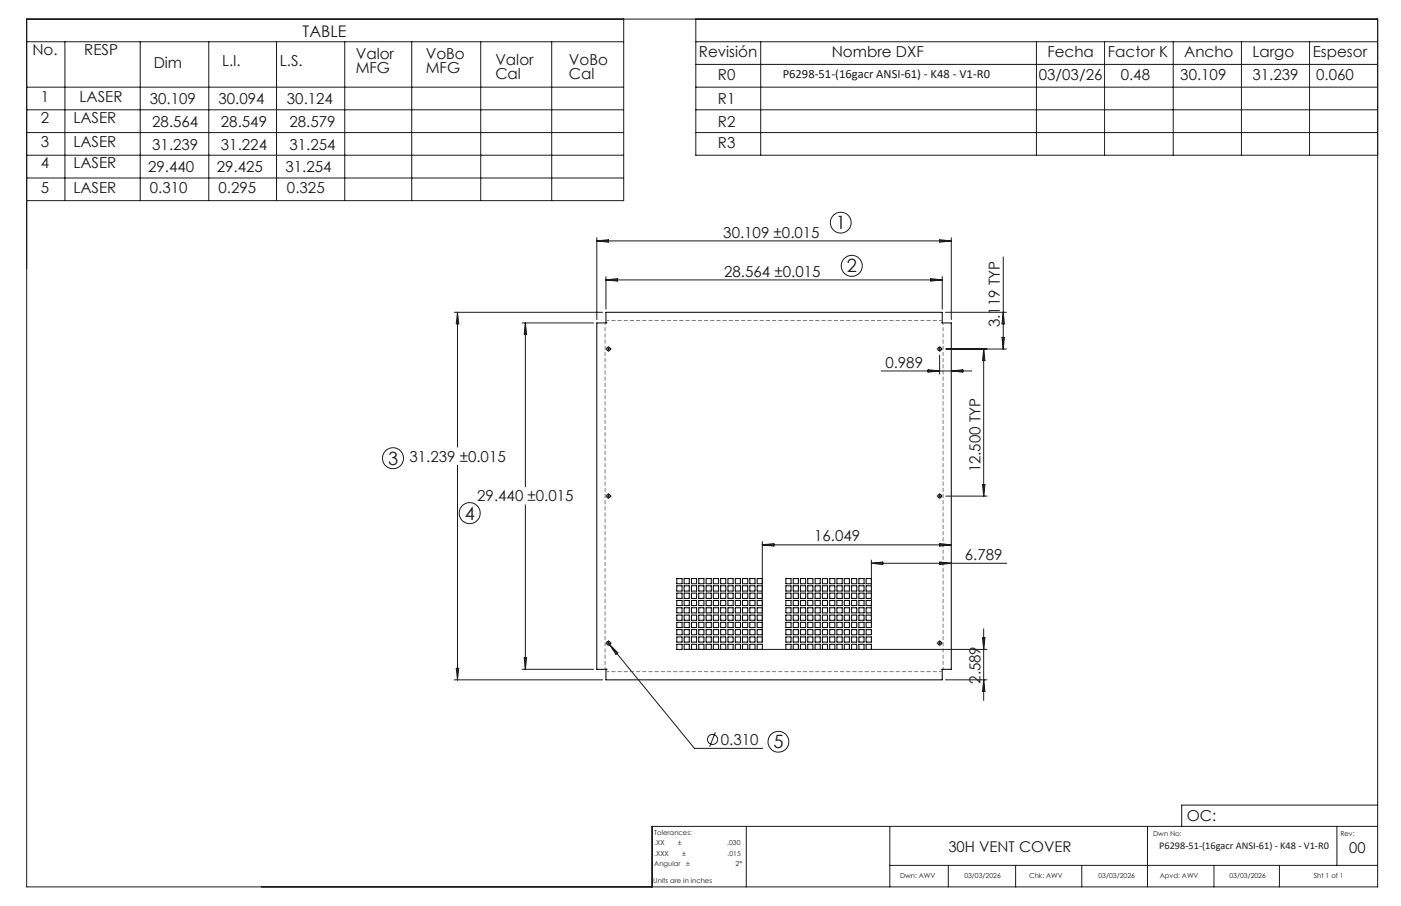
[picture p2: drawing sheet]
<svg xmlns="http://www.w3.org/2000/svg" width="432mm" height="279mm" viewBox="0 0 432 279" stroke-linecap="round" stroke-linejoin="round" font-family="sans-serif">
<g fill="none" stroke="#000" stroke-width=".31">
<path d="M186.8 99.6h.1M186.8 99.6v-3.3h103.6v3.3h2.8v106.8h-2.8M186.8 99.6h-2.9v106.8h2.9M208.6 178.4h1.6v1.6h-1.6zM210.9 178.4h1.5v1.6h-1.5zM213.1 178.4h1.6v1.6h-1.6zM215.4 178.4h1.6v1.6h-1.6zM217.6 178.4h1.6v1.6h-1.6zM219.9 178.4h1.6v1.6h-1.6zM222.1 178.4h1.6v1.6h-1.6zM224.4 178.4h1.6v1.6h-1.6zM226.6 178.4h1.6v1.6h-1.6z"/>
<path d="M228.8 178.4h1.7v1.6h-1.7zM231.1 178.4h1.6v1.6h-1.6zM233.4 178.4h1.5v1.6h-1.5zM242.2 178.4h1.6v1.6h-1.6zM244.5 178.4h1.6v1.6h-1.6zM246.7 178.4h1.6v1.6h-1.6zM249 178.4h1.5v1.6h-1.5zM251.2 178.4h1.6v1.6h-1.6zM253.5 178.4h1.6v1.6h-1.6zM255.7 178.4h1.6v1.6h-1.6zM258 178.4h1.6v1.6h-1.6zM260.2 178.4h1.6v1.6h-1.6z"/>
<path d="M262.5 178.4h1.6v1.6h-1.6zM264.7 178.4h1.6v1.6h-1.6zM266.9 178.4h1.7v1.6h-1.7zM208.6 180.7h1.6v1.6h-1.6zM208.6 182.9h1.6v1.6h-1.6zM208.6 185.2h1.6v1.6h-1.6zM208.6 187.4h1.6v1.6h-1.6zM208.6 189.7h1.6v1.6h-1.6zM208.6 191.9h1.6v1.6h-1.6zM208.6 194.2h1.6v1.6h-1.6zM208.6 196.4h1.6v1.6h-1.6zM208.6 198.7h1.6v1.6h-1.6z"/>
<path d="M210.9 198.7h1.5v1.6h-1.5zM210.9 191.9h1.5v1.6h-1.5zM210.9 196.4h1.5v1.6h-1.5zM210.9 194.2h1.5v1.6h-1.5zM210.9 189.7h1.5v1.6h-1.5zM210.9 182.9h1.5v1.6h-1.5zM210.9 180.7h1.5v1.6h-1.5zM210.9 187.4h1.5v1.6h-1.5zM210.9 185.2h1.5v1.6h-1.5zM213.1 198.7h1.6v1.6h-1.6zM213.1 191.9h1.6v1.6h-1.6zM213.1 196.4h1.6v1.6h-1.6z"/>
<path d="M213.1 194.2h1.6v1.6h-1.6zM213.1 189.7h1.6v1.6h-1.6zM213.1 182.9h1.6v1.6h-1.6zM213.1 180.7h1.6v1.6h-1.6zM213.1 187.4h1.6v1.6h-1.6zM213.1 185.2h1.6v1.6h-1.6zM215.4 198.7h1.6v1.6h-1.6zM215.4 191.9h1.6v1.6h-1.6zM215.4 196.4h1.6v1.6h-1.6zM215.4 194.2h1.6v1.6h-1.6zM215.4 189.7h1.6v1.6h-1.6zM215.4 182.9h1.6v1.6h-1.6z"/>
<path d="M215.4 180.7h1.6v1.6h-1.6zM215.4 187.4h1.6v1.6h-1.6zM215.4 185.2h1.6v1.6h-1.6zM217.6 198.7h1.6v1.6h-1.6zM217.6 191.9h1.6v1.6h-1.6zM217.6 196.4h1.6v1.6h-1.6zM217.6 194.2h1.6v1.6h-1.6zM217.6 189.7h1.6v1.6h-1.6zM217.6 182.9h1.6v1.6h-1.6zM217.6 180.7h1.6v1.6h-1.6zM217.6 187.4h1.6v1.6h-1.6zM217.6 185.2h1.6v1.6h-1.6z"/>
<path d="M219.9 198.7h1.6v1.6h-1.6zM219.9 191.9h1.6v1.6h-1.6zM219.9 196.4h1.6v1.6h-1.6zM219.9 194.2h1.6v1.6h-1.6zM219.9 189.7h1.6v1.6h-1.6zM219.9 182.9h1.6v1.6h-1.6zM219.9 180.7h1.6v1.6h-1.6zM219.9 187.4h1.6v1.6h-1.6zM219.9 185.2h1.6v1.6h-1.6zM222.1 198.7h1.6v1.6h-1.6zM222.1 191.9h1.6v1.6h-1.6zM222.1 196.4h1.6v1.6h-1.6z"/>
<path d="M222.1 194.2h1.6v1.6h-1.6zM222.1 189.7h1.6v1.6h-1.6zM222.1 182.9h1.6v1.6h-1.6zM222.1 180.7h1.6v1.6h-1.6zM222.1 187.4h1.6v1.6h-1.6zM222.1 185.2h1.6v1.6h-1.6zM224.4 198.7h1.6v1.6h-1.6zM224.4 191.9h1.6v1.6h-1.6zM224.4 196.4h1.6v1.6h-1.6zM224.4 194.2h1.6v1.6h-1.6zM224.4 189.7h1.6v1.6h-1.6zM224.4 182.9h1.6v1.6h-1.6z"/>
<path d="M224.4 180.7h1.6v1.6h-1.6zM224.4 187.4h1.6v1.6h-1.6zM224.4 185.2h1.6v1.6h-1.6zM226.6 198.7h1.6v1.6h-1.6zM226.6 191.9h1.6v1.6h-1.6zM226.6 196.4h1.6v1.6h-1.6zM226.6 194.2h1.6v1.6h-1.6zM226.6 189.7h1.6v1.6h-1.6zM226.6 182.9h1.6v1.6h-1.6zM226.6 180.7h1.6v1.6h-1.6zM226.6 187.4h1.6v1.6h-1.6zM226.6 185.2h1.6v1.6h-1.6z"/>
<path d="M228.8 198.7h1.7v1.6h-1.7zM228.8 191.9h1.7v1.6h-1.7zM228.8 196.4h1.7v1.6h-1.7zM228.8 194.2h1.7v1.6h-1.7zM228.8 189.7h1.7v1.6h-1.7zM228.8 182.9h1.7v1.6h-1.7zM228.8 180.7h1.7v1.6h-1.7zM228.8 187.4h1.7v1.6h-1.7zM228.8 185.2h1.7v1.6h-1.7zM231.1 198.7h1.6v1.6h-1.6zM231.1 191.9h1.6v1.6h-1.6zM231.1 196.4h1.6v1.6h-1.6z"/>
<path d="M231.1 194.2h1.6v1.6h-1.6zM231.1 189.7h1.6v1.6h-1.6zM231.1 182.9h1.6v1.6h-1.6zM231.1 180.7h1.6v1.6h-1.6zM231.1 187.4h1.6v1.6h-1.6zM231.1 185.2h1.6v1.6h-1.6zM233.4 198.7h1.5v1.6h-1.5zM233.4 191.9h1.5v1.6h-1.5zM233.4 196.4h1.5v1.6h-1.5zM233.4 194.2h1.5v1.6h-1.5zM233.4 189.7h1.5v1.6h-1.5zM233.4 182.9h1.5v1.6h-1.5z"/>
<path d="M233.4 180.7h1.5v1.6h-1.5zM233.4 187.4h1.5v1.6h-1.5zM233.4 185.2h1.5v1.6h-1.5zM242.2 198.7h1.6v1.6h-1.6zM242.2 191.9h1.6v1.6h-1.6zM242.2 196.4h1.6v1.6h-1.6zM242.2 180.7h1.6v1.6h-1.6zM242.2 182.9h1.6v1.6h-1.6zM242.2 185.2h1.6v1.6h-1.6zM242.2 187.4h1.6v1.6h-1.6zM242.2 189.7h1.6v1.6h-1.6zM242.2 194.2h1.6v1.6h-1.6z"/>
<path d="M244.5 198.7h1.6v1.6h-1.6zM244.5 191.9h1.6v1.6h-1.6zM244.5 196.4h1.6v1.6h-1.6zM244.5 194.2h1.6v1.6h-1.6zM244.5 189.7h1.6v1.6h-1.6zM244.5 182.9h1.6v1.6h-1.6zM244.5 180.7h1.6v1.6h-1.6zM244.5 187.4h1.6v1.6h-1.6zM244.5 185.2h1.6v1.6h-1.6zM246.7 198.7h1.6v1.6h-1.6zM246.7 191.9h1.6v1.6h-1.6zM246.7 196.4h1.6v1.6h-1.6z"/>
<path d="M246.7 194.2h1.6v1.6h-1.6zM246.7 189.7h1.6v1.6h-1.6zM246.7 182.9h1.6v1.6h-1.6zM246.7 180.7h1.6v1.6h-1.6zM246.7 187.4h1.6v1.6h-1.6zM246.7 185.2h1.6v1.6h-1.6zM249 198.7h1.5v1.6h-1.5zM249 191.9h1.5v1.6h-1.5zM249 196.4h1.5v1.6h-1.5zM249 194.2h1.5v1.6h-1.5zM249 189.7h1.5v1.6h-1.5zM249 182.9h1.5v1.6h-1.5z"/>
<path d="M249 180.7h1.5v1.6h-1.5zM249 187.4h1.5v1.6h-1.5zM249 185.2h1.5v1.6h-1.5zM251.2 198.7h1.6v1.6h-1.6zM251.2 191.9h1.6v1.6h-1.6zM251.2 196.4h1.6v1.6h-1.6zM251.2 194.2h1.6v1.6h-1.6zM251.2 189.7h1.6v1.6h-1.6zM251.2 182.9h1.6v1.6h-1.6zM251.2 180.7h1.6v1.6h-1.6zM251.2 187.4h1.6v1.6h-1.6zM251.2 185.2h1.6v1.6h-1.6z"/>
<path d="M253.5 198.7h1.6v1.6h-1.6zM253.5 191.9h1.6v1.6h-1.6zM253.5 196.4h1.6v1.6h-1.6zM253.5 194.2h1.6v1.6h-1.6zM253.5 189.7h1.6v1.6h-1.6zM253.5 182.9h1.6v1.6h-1.6zM253.5 180.7h1.6v1.6h-1.6zM253.5 187.4h1.6v1.6h-1.6zM253.5 185.2h1.6v1.6h-1.6zM255.7 198.7h1.6v1.6h-1.6zM255.7 191.9h1.6v1.6h-1.6zM255.7 196.4h1.6v1.6h-1.6z"/>
<path d="M255.7 194.2h1.6v1.6h-1.6zM255.7 189.7h1.6v1.6h-1.6zM255.7 182.9h1.6v1.6h-1.6zM255.7 180.7h1.6v1.6h-1.6zM255.7 187.4h1.6v1.6h-1.6zM255.7 185.2h1.6v1.6h-1.6zM258 198.7h1.6v1.6h-1.6zM258 191.9h1.6v1.6h-1.6zM258 196.4h1.6v1.6h-1.6zM258 194.2h1.6v1.6h-1.6zM258 189.7h1.6v1.6h-1.6zM258 182.9h1.6v1.6h-1.6z"/>
<path d="M258 180.7h1.6v1.6h-1.6zM258 187.4h1.6v1.6h-1.6zM258 185.2h1.6v1.6h-1.6zM260.2 198.7h1.6v1.6h-1.6zM260.2 191.9h1.6v1.6h-1.6zM260.2 196.4h1.6v1.6h-1.6zM260.2 194.2h1.6v1.6h-1.6zM260.2 189.7h1.6v1.6h-1.6zM260.2 182.9h1.6v1.6h-1.6zM260.2 180.7h1.6v1.6h-1.6zM260.2 187.4h1.6v1.6h-1.6zM260.2 185.2h1.6v1.6h-1.6z"/>
<path d="M262.5 198.7h1.6v1.6h-1.6zM262.5 191.9h1.6v1.6h-1.6zM262.5 196.4h1.6v1.6h-1.6zM262.5 194.2h1.6v1.6h-1.6zM262.5 189.7h1.6v1.6h-1.6zM262.5 182.9h1.6v1.6h-1.6zM262.5 180.7h1.6v1.6h-1.6zM262.5 187.4h1.6v1.6h-1.6zM262.5 185.2h1.6v1.6h-1.6zM264.7 198.7h1.6v1.6h-1.6zM264.7 191.9h1.6v1.6h-1.6zM264.7 196.4h1.6v1.6h-1.6z"/>
<path d="M264.7 194.2h1.6v1.6h-1.6zM264.7 189.7h1.6v1.6h-1.6zM264.7 182.9h1.6v1.6h-1.6zM264.7 180.7h1.6v1.6h-1.6zM264.7 187.4h1.6v1.6h-1.6zM264.7 185.2h1.6v1.6h-1.6zM266.9 198.7h1.7v1.6h-1.7zM266.9 191.9h1.7v1.6h-1.7zM266.9 196.4h1.7v1.6h-1.7zM266.9 194.2h1.7v1.6h-1.7zM266.9 189.7h1.7v1.6h-1.7zM266.9 182.9h1.7v1.6h-1.7z"/>
<path d="M266.9 180.7h1.7v1.6h-1.7zM266.9 187.4h1.7v1.6h-1.7zM266.9 185.2h1.7v1.6h-1.7zM186.8 206.4h.1M186.8 206.4v3.3h103.6v-3.3M290.4 206.4h.1"/>
<circle cx="187.5" cy="107.6" r=".57"/>
<circle cx="289.6" cy="107.6" r=".56"/>
<circle cx="187.5" cy="153" r=".57"/>
<circle cx="289.6" cy="153" r=".56"/>
<circle cx="187.5" cy="198.3" r=".57"/>
<circle cx="289.6" cy="198.3" r=".56"/>
</g>
<g fill="none" stroke="#191924" stroke-width=".31">
<path d="M8.2 5.9h416.4v267.6h-416.4zM8.2 12.9h184M20 12.9v49M43.2 12.9v49M64.3 12.9v49M85.2 12.9v49M106.3 12.9v49M126.9 12.9v49M148.2 12.9v49M170 12.9v49M192.2 5.9v56h-184M214.5 12.9h210.1"/>
<path d="M214.5 5.9v42h210.1M214.5 19.9h210.1M234.5 12.9v35M319.4 12.9v35M340.4 12.9v35M361.6 12.9v35M382.6 12.9v35M403.6 12.9v35M8.2 26.9h184M8.2 33.9h184M214.5 26.9h210.1M214.5 33.9h210.1"/>
<path d="M8.2 40.9h184M8.2 47.9h184M8.2 54.9h184M214.5 40.9h210.1M183.9 73.3v25.3M183.9 74.3h109.3M183.9 74.3l3.6-.4v.8zM289.6 73.9l3.6 .4-3.6 .4zM293.2 73.3v25.3M309.2 79.2v28.4M140 96.3h45.7M141 96.3v41.6"/>
<path d="M141 96.3l.4 3.6h-.8zM160.9 99.6h22.1M161.9 99.6v50.5M161.9 99.6l.4 3.5h-.7zM186.8 85.3v10M186.8 86.3h103.6M186.8 86.3l3.5-.4v.8zM286.8 85.9l3.6 .4-3.6 .4zM290.4 85.3v10M291.4 96.3h18.8M309.2 96.3l.4 3.6h-.8zM187.2 107.6h.7"/>
<path d="M187.5 107.3v.7M271.6 114.4h27.9M286 114l3.6 .4-3.6 .4zM289.2 107.6h.7M289.6 107.3v.7M289.6 109.5v5.9M291.5 107.6h18.7M293.2 114.4l3.6-.4v.8zM303.2 107.6v45.4M303.2 107.6l.4 3.6h-.8zM308.8 104.1h.8l-.4 3.5zM141 143.4v66.3"/>
<path d="M161.9 155.7v50.7M187.2 153h.7M187.5 152.6v.8M289.2 153h.7M289.6 152.6v.8M291.5 153h12.7M302.8 149.4h.8l-.4 3.6zM234.9 167v30.7M234.9 168h58.3M234.9 168l3.6-.4v.8zM268.6 172.7v20.5M268.6 173.7h41.7"/>
<path d="M268.6 173.7l3.5-.4v.8zM289.6 173.3l3.6 .4-3.6 .4zM289.6 167.6l3.6 .4-3.6 .4zM187.2 197.9l.7 .9M187.2 198.3h.7M187.5 198v.7M187.9 198.8l26.1 32h21.1M187.9 198.8l2.5 2.5-.6 .5zM289.2 198.3h.7M289.6 198v.7M302.8 196.7h.8l-.4 3.6zM303.2 193.9v22.1"/>
<path d="M140 209.7h45.7M140.6 206.1h.8l-.4 3.6zM160.9 206.4h22.1M161.6 202.8h.7l-.4 3.6zM211.2 200.3h93M291.4 209.7h12.8M303.2 209.7l.4 3.5h-.8zM220.5 225.8l-1.8 4.5M230 254.8v18.7M274.2 254.8v18.7M353.7 254.8v18.7M412 254.8v12.1"/>
<path d="M424.6 254.8h-223.6v18.7M424.6 248.3h-60.4v6.5M274.2 266.9h150.4M292.3 266.9v6.6M313 266.9v6.6M333.4 266.9v6.6M374.2 266.9v6.6M394.3 266.9v6.6"/>
<circle cx="259.1" cy="68.7" r="3.2"/>
<circle cx="262.5" cy="82" r="3.2"/>
<circle cx="121.1" cy="141.3" r="3.2"/>
<circle cx="144.8" cy="158.2" r="3.2"/>
<circle cx="219.6" cy="228" r="1.55"/>
<circle cx="239.9" cy="228.8" r="3.2"/>
</g>
<g fill="none" stroke="#191924" stroke-width=".31" stroke-dasharray="15.2 1.3 1.3 1.3" stroke-linecap="butt">
<path d="M186.8 107.6h-.2M187.5 106.9v-.2M187.5 108.3v.2M188.3 107.6h.2M288.9 107.6h-.2M289.6 106.9v-.2M289.6 108.3v.2M290.3 107.6h.2M186.8 153h-.2M187.5 152.3v-.2M187.5 153.7v.2M188.3 153h.2"/>
<path d="M288.9 153h-.2M289.6 152.3v-.2M289.6 153.7v.2M290.3 153h.2M186.8 198.3h-.2M187.5 197.6v-.2M187.5 199v.2M188.3 198.3h.2M288.9 198.3h-.2M289.6 197.6v-.2M289.6 199v.2M290.3 198.3h.2"/>
</g>
<path d="M186.5 99.6v106.8M290.7 206.4v-106.8" fill="none" stroke="#808080" stroke-width=".31" stroke-dasharray="1.3 .6" stroke-dashoffset=".6" stroke-linecap="butt"/>
<path d="M290.4 98.8h-103.6M186.8 207.1h103.6" fill="none" stroke="#808080" stroke-width=".31" stroke-dasharray="1.3 .6" stroke-dashoffset=".2" stroke-linecap="butt"/>
<g font-size="5.6" fill="#191924">
<text x="257.6" y="70.7">1</text>
<text x="261" y="84">2</text>
<text x="119.6" y="143.3">3</text>
<text x="143.3" y="160.3">4</text>
<text x="238.4" y="230.8">5</text>
</g>
<text font-size="4.9" fill="#191924" x="93.3" y="11.4">TABLE</text>
<g font-size="4.7" fill="#191924">
<text x="10" y="17">No.</text>
<text x="26" y="17">RESP</text>
<text x="215.4" y="17.6">Revisión</text>
<text x="256.3" y="17.6">Nombre DXF</text>
<text x="322.8" y="17.5">Fecha</text>
<text x="341.5" y="17.5">Factor K</text>
<text x="365" y="17.5">Ancho</text>
<text x="386" y="17.5">Largo</text>
<text x="404.6" y="17.5">Espesor</text>
<text x="47.4" y="20.9">Dim</text>
<text x="68.4" y="20.4">L.I.</text>
<text x="86.3" y="20.4">L.S.</text>
<text x="109.6" y="18.1">Valor</text>
<text x="109.6" y="22.6">MFG</text>
<text x="131.2" y="18.1">VoBo</text>
<text x="131.2" y="22.6">MFG</text>
<text x="152.7" y="20">Valor</text>
<text x="175.3" y="20">VoBo</text>
<text x="152.7" y="24.5">Cal</text>
<text x="175.3" y="24.5">Cal</text>
<text x="221.3" y="24.6">R0</text>
<text x="320.2" y="24.7">03/03/26</text>
<text x="345.4" y="24.7">0.48</text>
<text x="363.8" y="24.7">30.109</text>
<text x="386" y="24.7">31.239</text>
<text x="405.7" y="24.7">0.060</text>
<text x="12.6" y="31.3">1</text>
<text x="24.5" y="31.3">LASER</text>
<text x="46.1" y="32">30.109</text>
<text x="67.3" y="32">30.094</text>
<text x="88.4" y="32">30.124</text>
<text x="221.3" y="32.1">R1</text>
<text x="12.6" y="38">2</text>
<text x="22.6" y="38">LASER</text>
<text x="46.9" y="39.2">28.564</text>
<text x="68.1" y="39.2">28.549</text>
<text x="89.2" y="39.2">28.579</text>
<text x="221.3" y="39.1">R2</text>
<text x="12.6" y="45.4">3</text>
<text x="22.6" y="45.4">LASER</text>
<text x="46.9" y="46.1">31.239</text>
<text x="68.1" y="46.1">31.224</text>
<text x="89.2" y="46.1">31.254</text>
<text x="221.3" y="45.8">R3</text>
<text x="12.6" y="51.9">4</text>
<text x="22.6" y="51.9">LASER</text>
<text x="45.7" y="53.2">29.440</text>
<text x="66.8" y="53.2">29.425</text>
<text x="88" y="53.2">31.254</text>
<text x="12.6" y="59.5">5</text>
<text x="22.6" y="59.5">LASER</text>
<text x="46.2" y="59.6">0.310</text>
<text x="67.3" y="59.6">0.295</text>
<text x="88.5" y="59.6">0.325</text>
<text x="222.9" y="73.3">30.109 ±0.015</text>
<text x="223.2" y="85.3">28.564 ±0.015</text>
<text x="308.2" y="100.9" transform="rotate(-90 308.2 100.9)">3.119 TYP</text>
<text x="272.9" y="113.4">0.989</text>
<text x="126.2" y="142.4">31.239 ±0.015</text>
<text x="302.2" y="145.7" transform="rotate(-90 302.2 145.7)">12.500 TYP</text>
<text x="147.1" y="154.7">29.440 ±0.015</text>
<text x="250.9" y="167">16.049</text>
<text x="297.4" y="172.7">6.789</text>
<text x="302.2" y="210.9" transform="rotate(-90 302.2 210.9)">2.589</text>
<text x="222.2" y="229.7">0.310</text>
<text x="365.8" y="253.1">OC:</text>
</g>
<g font-size="4.6" fill="#191924">
<text x="292.3" y="262.7">30H VENT COVER</text>
<text x="415.9" y="263">00</text>
</g>
<text font-size="3.9" fill="#191924" x="241.2" y="24">P6298-51-(16gacr ANSI-61) - K48 - V1-R0</text>
<text font-size="3.2" fill="#191924" x="357.3" y="261.8">P6298-51-(16gacr ANSI-61) - K48 - V1-R0</text>
<g font-size="2.1" fill="#191924">
<text x="201.7" y="257.6">Tolerances:</text>
<text x="355.4" y="257.8">Dwn No:</text>
<text x="413.1" y="257.8">Rev:</text>
<text x="201.7" y="260.7">.XX</text>
<text x="201.7" y="263.9">.XXX</text>
<text x="208.9" y="260.7">±</text>
<text x="210.2" y="263.9">±</text>
<text x="224.1" y="260.7">.030</text>
<text x="224.3" y="263.9">.015</text>
<text x="201.7" y="267">Angular</text>
<text x="211.5" y="267">±</text>
<text x="226.7" y="267">2°</text>
<text x="201.3" y="272.3">Units are in inches</text>
<text x="277.4" y="270.7">Dwn: AWV</text>
<text x="297.2" y="270.7">03/03/2026</text>
<text x="317.2" y="270.7">Chk: AWV</text>
<text x="338.6" y="270.7">03/03/2026</text>
<text x="357.5" y="270.7">Apvd: AWV</text>
<text x="378.9" y="270.7">03/03/2026</text>
<text x="404.9" y="270.7">Sht 1 of 1</text>
</g>
</svg>
